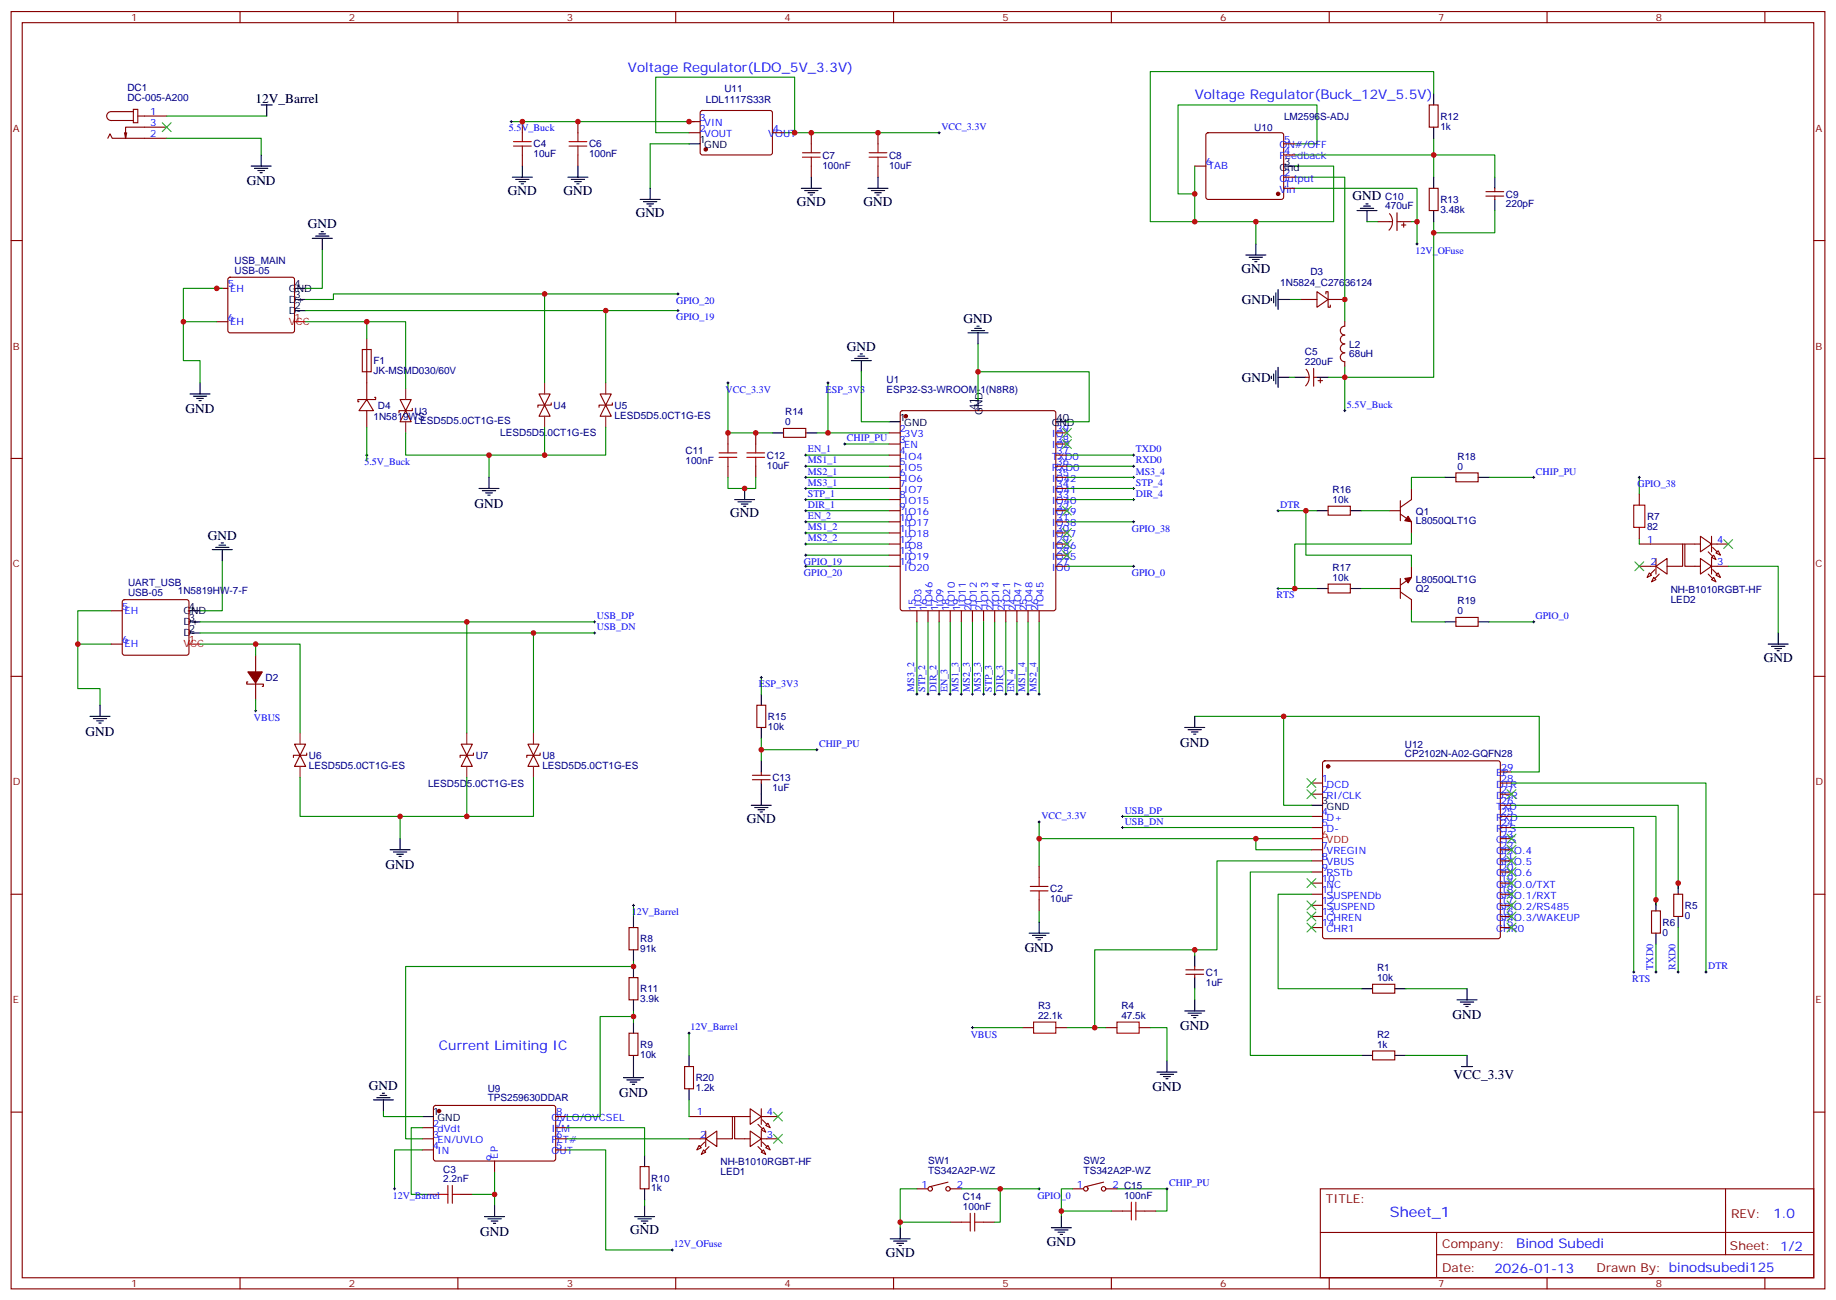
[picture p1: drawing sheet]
<svg xmlns="http://www.w3.org/2000/svg" width="583mm" height="413mm" viewBox="0 0 583 413" stroke-linecap="round" stroke-linejoin="round" font-family="sans-serif">
<g fill="none" stroke="#870000" stroke-width=".35">
<path d="M3.5 3.7h575.8v405.3h-575.8zM7.1 7.2h568.6v398.3h-568.6zM76.2 3.7v3.5M145.3 3.7v3.5M214.5 3.7v3.5M283.6 3.7v3.5M352.8 3.7v3.5M421.9 3.7v3.5M491.1 3.7v3.5M560.2 3.7v3.5M42.3 34.7h1.4v4.2h-1.4zM42.3 35.4h-7a1.41 1.41 0 0 0-1.4 1.4 1.41 1.41 0 0 0 1.4 1.4h7"/>
<path d="M43.7 36.8h9.2M165.8 38.6v3.5M183.4 38.6v3.5M218.7 38.6h3.5M222.5 35.3l.5-.2h21.7l.5 .7-.1 12.9-.6 .5-21.8-.1-.5-.6v-12.7zM453.7 33.3h2.8v7.1h-2.8zM34.2 43.9l.7-1.4 .7 1.4h17.3M40.2 42.1l-.3 1.8M52.9 40.4h-13v3.5l-.4-1.8M165.8 49.2v3.5M183.4 49.2v3.5M218.7 42.1h3.5"/>
<path d="M245.2 42.1h3.5M257.5 42.1v3.5M257.5 52.7v3.5M278.7 42.1v3.5M278.7 52.7v3.5M379.2 52.7h3.6M383 42.3l.5-.2h23.3l.5 .2 .2 .5v19.8l-.3 .5-.4 .2h-23.3l-.5-.2-.2-.5v-19.8zM407.5 59.8h3.5M407.5 56.2h3.5M407.5 49.2h3.5M407.5 45.6h3.5M453.7 59.8h2.8v7h-2.8z"/>
<path d="M474.5 59.8v1M3.5 76.3h3.6M437.4 70.3h4.6M441.1 67.8a3.8 3.8 0 0 1-.2 5.2M443.4 67.5v5.7M443.4 70.3h4.6M444.9 71.4h1.4M445.6 70.7v1.4M471.7 62.2h5.6M471.7 60.8h5.6M474.5 62.2v1.1M575.7 76.3h3.6"/>
<path d="M68.8 91.5h3.5M72.6 88.2l.4-.2h19.8l.5 .2 .2 .5v16.2l-.2 .5-.5 .2h-19.8l-.5-.2-.2-.5v-16.2zM412.7 95h5.3M418 92.6l3.6 2.4-3.6 2.5zM420.9 93.3v-.7h.7v4.9h.7v-.7M421.6 95h5.3M68.8 102.1h3.5M116.4 107.4v19.4M414.5 119.7h1.1M414.6 117.2a3.8 3.8 0 0 1-.2 5.2M417 116.9v5.7M417 119.7h1"/>
<path d="M426.9 102.1v1.4a1.41 1.41 0 0 0-1.5 1.4 1.41 1.41 0 0 0 1.5 1.4 1.41 1.41 0 0 0-1.5 1.4 1.41 1.41 0 0 0 1.5 1.4 1.41 1.41 0 0 0-1.5 1.5 1.41 1.41 0 0 0 1.5 1.4 1.41 1.41 0 0 0-1.5 1.4 1.41 1.41 0 0 0 1.5 1.4v1.4M116.4 126.8l2.1 3.5h-4.6zM116.4 126.8h-2.8v.7h.3M116.4 130.3v5.3M118.9 126.1h.3v.7h-2.8M127 126.8h3.5l-1.7 3.5zM128.8 130.3l1.7 3.5h-3.5zM130.9 129.6v.7h-4.3v.7M171.1 125h3.5l-1.7 3.6zM172.9 128.6l1.7 3.5h-3.5zM175 127.8v.8h-4.3v.7M190.5 125h3.5l-1.7 3.6z"/>
<path d="M192.3 128.6l1.7 3.5h-3.5zM194.4 127.8v.8h-4.3v.7M231.1 137.4v3.5M239.9 137.4v3.5M248.7 136h7.1v2.8h-7.1zM282.2 137.4h3.6M286 130.5l.5-.2h47.9l.5 .2 .2 .5v62.1l-.2 .5-.5 .2h-47.9l-.5-.2-.2-.5v-62.1zM335.1 137.4h3.6M418.4 120.8h1.4M419.1 120.1v1.4M3.5 145.5h3.6M231.1 148v3.5"/>
<path d="M239.9 148v3.5M282.2 140.9h3.6M282.2 144.4h3.6M282.2 148h3.6M282.2 151.5h3.6M282.2 155h3.6M282.2 158.5h3.6M335.1 140.9h3.6M335.1 144.4h3.6M335.1 148h3.6M335.1 151.5h3.6M335.1 155h3.6"/>
<path d="M335.1 158.5h3.6M444.5 158.9v6.3M448 155v3.5l-3.5 2.5M462.1 150.1h7.1v2.8h-7.1zM520.3 156.8v3.5M575.7 145.5h3.6M282.2 162.1h3.6M282.2 165.6h3.6M282.2 169.1h3.6M282.2 172.6h3.6M282.2 176.2h3.6M282.2 179.7h3.6"/>
<path d="M335.1 162.1h3.6M335.1 165.6h3.6M335.1 169.1h3.6M335.1 172.6h3.6M335.1 176.2h3.6M335.1 179.7h3.6M421.6 160.7h7v2.8h-7zM441 162.1h3.5M444.5 163.1l3.5 2.5v3.5M448 179.7v3.5l-3.5 2.5M520.3 172.6h19.5M520.3 179.7h5.3"/>
<path d="M520.3 167.4v3.5M525.6 179.7l3.6-2.5v5zM525.6 177.2v5M534.1 172.6v7.1h-4.9M534.8 172.6v7.1h5M539.8 170.2l3.5 2.4-3.5 2.5zM539.8 177.2l3.5 2.5-3.5 2.5zM543.3 176.9l.7-.7 .7 1.4zM543.3 172.6h5.3M543.3 179.7h5.3M543.3 170.2v4.9M543.3 177.2v5"/>
<path d="M545.4 174.8l.7 1.4-1.4-.7zM35.3 193.8h3.5M39 190.5l.5-.2h19.8l.5 .2 .2 .5v16.2l-.3 .5-.4 .2h-19.8l-.5-.2-.2-.5v-16.2zM291 193.8v3.5M294.6 193.8v3.5M298.1 193.8v3.5M301.6 193.8v3.5M305.2 193.8v3.5M308.7 193.8v3.5M312.2 193.8v3.5M315.7 193.8v3.5M319.3 193.8v3.5"/>
<path d="M322.8 193.8v3.5M326.3 193.8v3.5M329.8 193.8v3.5M421.6 185.3h7v2.9h-7zM441 186.8h3.5M444.5 187.8l3.5 2.5v3.5M444.5 183.6v6.3M462.1 195.9h7.1v2.9h-7.1zM523.5 181.8l.7 .7-1.4 .7zM524.9 183.2l.7 .7-1.4 .7zM543.3 183.9l.7-.7 .7 1.4zM545.4 181.8l.7 1.4-1.4-.7z"/>
<path d="M3.5 214.6h3.6M35.3 204.4h3.5M78.7 216.4h-.4v.7h5.3v.7h-.3M81.1 207.9v5.3M81.1 216.7v5.3M575.7 214.6h3.6M93.5 236.1h3.5l-1.8 3.6zM95.2 239.7l1.8 3.5h-3.5zM97.4 239v.7h-4.3v.7M146.4 236.1h3.5l-1.7 3.6zM148.2 239.7l1.7 3.5h-3.5zM150.3 239v.7h-4.3v.7"/>
<path d="M167.6 236.1h3.5l-1.8 3.6zM169.3 239.7l1.8 3.5h-3.5zM171.4 239v.7h-4.2v.7M240.2 223.8h2.9v7.1h-2.9zM238.8 247.4h5.7M238.8 246h5.7M241.7 245v1M241.7 247.4v1.1M416.3 248.5h3.5M416.3 252h3.5M416.3 259.1h3.5M420 241.6l.5-.2h55l.5 .2 .2 .5v55.1l-.2 .5-.5 .2h-55l-.5-.2-.2-.5v-55.1z"/>
<path d="M476.2 248.5h3.6M476.2 252h3.6M476.2 259.1h3.6M476.2 255.6h3.6M476.2 245h3.6M329.8 275v3.5M416.3 262.6h3.5M416.3 269.7h3.5M416.3 273.2h3.5M416.3 276.7h3.5M476.2 262.6h3.6M476.2 269.7h3.6"/>
<path d="M476.2 273.2h3.6M476.2 276.7h3.6M476.2 266.1h3.6M3.5 283.8h3.6M199.7 294.4h2.8v7h-2.8zM329.8 285.5v3.6M416.3 283.8h3.5M416.3 280.2h3.5M416.3 287.3h3.5M416.3 290.8h3.5M416.3 294.4h3.5M476.2 283.8h3.6"/>
<path d="M476.2 280.2h3.6M476.2 287.3h3.6M476.2 290.8h3.6M476.2 294.4h3.6M524.2 289.1h2.8v7h-2.8zM531.3 283.8h2.8v7h-2.8zM575.7 283.8h3.6M199.7 310.2h2.8v7.1h-2.8zM376.4 309.2h5.7M376.4 307.8h5.7M379.2 306.7v1.1M379.2 309.2v1"/>
<path d="M435.7 312.3h7v2.9h-7zM199.7 327.9h2.8v7h-2.8zM217.3 338.5h2.8v7h-2.8zM324.6 326.1h3.5M335.1 326.1h3.6M351 326.1h3.5M361.6 326.1h3.5M435.7 333.5h7v2.8h-7zM3.5 352.9h3.6M134.1 357.9h3.5M137.8 351l.5-.2 37.7 .1 .4 .6-.1 16.5-.6 .4h-37.7l-.4-.7v-16.2zM176.4 357.9h3.5"/>
<path d="M176.4 354.3h3.5M218.7 354.3h19.4M224 358.9v5M232.5 354.3v7.1h-5M233.2 354.3v7.1h4.9M238.1 351.9l3.6 2.4-3.6 2.5zM238.1 358.9l3.6 2.5-3.6 2.5zM241.7 358.6l.7-.7 .7 1.4zM241.7 354.3h5.2M241.7 351.9v4.9M241.7 358.9v5M243.1 357.2l.7-.8 .7 1.5z"/>
<path d="M575.7 352.9h3.6M134.1 361.4h3.5M134.1 364.9h3.5M135.8 379h3.5M146.4 379h3.5M157 368.4v3.6M176.4 361.4h3.5M176.4 364.9h3.5M203.2 370.2h2.8v7.1h-2.8zM218.7 361.4h5.3M221.9 363.5l.7 .7-1.4 .7zM223.3 364.9l.7 .7-1.4 .7z"/>
<path d="M224 361.4l3.5-2.5v5zM241.7 365.6l.7-.7 .7 1.4zM241.7 361.4h5.2M243.1 364.2l.7-.7 .7 1.4zM291 377.3h3.6M300.9 375.1l-5.6 1.5M301.6 377.3h3.6M340.4 377.3h3.6M350.3 375.1l-5.6 1.5M351 377.3h3.5M419.1 377.3h156.6v28.2h-156.6zM547.7 377.3v20.9"/>
<path d="M301.6 387.8h3.6M312.2 387.8h3.5M352.8 384.3h3.5M363.4 384.3h3.5M419.1 391.1h156.5M456 398.2h119.6M456 391.1v14.1M76.2 405.5v3.5M145.3 405.5v3.5M214.5 405.5v3.5M283.6 405.5v3.5M352.8 405.5v3.5"/>
<path d="M421.9 405.5v3.5M491.1 405.5v3.5M560.2 405.5v3.5"/>
<circle cx="295.3" cy="377.3" r=".71"/>
<circle cx="300.9" cy="377.3" r=".71"/>
<circle cx="344.7" cy="377.3" r=".71"/>
<circle cx="350.3" cy="377.3" r=".71"/>
</g>
<g fill="#870000" stroke="#870000" stroke-width=".35">
<path d="M223.7 362.4l-1.5 1.5z"/>
<path d="M225.1 363.9l-1.4 1.4z"/>
<path d="M240.6 356.8l1.4 1.4z"/>
<path d="M242 355.4l1.4 1.4z"/>
<path d="M242 362.4l1.4 1.5z"/>
<path d="M240.6 363.9l1.4 1.4z"/>
<path d="M78.7 213.2h4.6l-2.2 3.5z"/>
<path d="M447 163.8l1 1.8-2.1-.4z"/>
<path d="M445.9 183.6l2.1-.4-1 1.8z"/>
<path d="M525.3 180.8l-1.4 1.4z"/>
<path d="M526.7 182.2l-1.4 1.4z"/>
<path d="M542.2 175.1l1.4 1.4z"/>
<path d="M543.6 173.7l1.4 1.4z"/>
<path d="M543.6 180.8l1.4 1.4z"/>
<path d="M542.2 182.2l1.4 1.4z"/>
<circle cx="287.5" cy="132.1" r=".53"/>
<circle cx="139.3" cy="352.6" r=".53"/>
<circle cx="421.6" cy="243.2" r=".53"/>
<circle cx="405.7" cy="61.5" r=".53"/>
<circle cx="224" cy="47.4" r=".53"/>
</g>
<g fill="none" stroke="#000" stroke-width=".35">
<path d="M82.9 33.3h3.5M84.7 33.3v3.5M455.1 29.8v3.5M79.7 52.7h6.4M80.8 53.4h4.2M81.8 54.1h2.2M82.5 54.8h.8M82.9 49.2v3.5M162.6 56.2h6.4M163.7 56.9h4.2M164.7 57.6h2.2M165.5 58.3h.7"/>
<path d="M165.8 52.7v3.5M180.3 56.2h6.3M181.3 56.9h4.3M182.4 57.6h2.1M183.1 58.3h.7M183.4 52.7v3.5M206.4 59.8v3.5M218.7 45.6h3.5M254.4 59.8h6.3M257.5 56.2v3.6M275.5 59.8h6.4M278.7 56.2v3.6"/>
<path d="M407.5 52.7h3.5M455.1 40.4v3.5M455.1 56.2v3.6M474.5 56.2v3.6M99.1 75.6h6.4M100.2 74.9h4.2M101.2 74.2h2.2M102 73.5h.7M102.3 75.6v3.6M203.2 63.3h6.3M204.3 64h4.2M205.3 64.7h2.1"/>
<path d="M206 65.4h.7M255.4 60.5h4.2M256.5 61.2h2.1M257.2 61.9h.7M276.6 60.5h4.2M277.6 61.2h2.2M278.3 61.9h.7M398.6 77.4v3.5M430.7 66.8h6.4M431.8 66.1h4.2M432.9 65.4h2.1M433.6 64.7h.7"/>
<path d="M433.9 66.8v3.5M455.1 66.8v3.5M474.5 63.3v3.5M93.5 91.5h3.5M93.5 95h3.5M93.5 98.6h3.5M395.5 80.9h6.3M396.5 81.6h4.3M397.6 82.3h2.1M398.3 83h.7M403.6 94.7v.7M404.3 94v2.1"/>
<path d="M405 92.9v4.3M405.7 95h3.5M405.7 91.9v6.3M270.2 114.4h6.4M271.3 113.7h4.2M272.3 113h2.2M273 112.3h.8M273.4 114.4v3.6M307.3 105.6h6.3M308.3 104.9h4.3M309.4 104.2h2.1M310.1 103.5h.7"/>
<path d="M310.4 105.6v3.5M403.6 119.4v.7M404.3 118.7v2.1M405 117.6v4.2M405.7 116.6v6.3M405.7 119.7h3.5M411 119.7h3.5M418 119.7h3.6M60.3 125h6.4M61.4 125.7h4.2M62.4 126.4h2.2M63.1 127.1h.8"/>
<path d="M63.5 121.5v3.5M245.2 137.4h3.5M255.8 137.4h3.5M282.2 133.8h3.6M310.4 126.8v3.5M335.1 133.8h3.6M152 155h6.4M153.1 155.7h4.2M154.2 156.4h2.1M154.9 157.1h.7M155.2 151.5v3.5M233.2 158.5h6.3"/>
<path d="M234.2 159.2h4.3M235.3 159.9h2.1M236.4 155v3.5M458.6 151.5h3.5M469.2 151.5h3.5M67.4 174.4h6.3M68.4 173.7h4.3M69.5 173h2.1M70.2 172.3h.7M70.6 174.4v3.5M236 160.7h.7M418 162.1h3.6"/>
<path d="M428.6 162.1h3.6M60 193.8h3.5M60 197.3h3.5M418 186.8h3.6M428.6 186.8h3.6M458.6 197.3h3.5M469.2 197.3h3.5M60 200.9h3.5M561.3 204.4h6.3M562.3 205.1h4.3M563.4 205.8h2.1M564.1 206.5h.7"/>
<path d="M564.4 200.9v3.5M28.6 227.3h6.3M29.6 228h4.3M30.7 228.7h2.1M31.4 229.4h.7M31.7 223.8v3.5M241.7 220.3v3.5M241.7 230.9v3.5M376.1 230.9h6.3M377.1 231.6h4.3M378.2 232.3h2.1M378.9 233h.7"/>
<path d="M379.2 227.3v3.6M238.5 255.6h6.3M239.5 256.3h4.3M240.6 257h2.1M241.3 257.7h.7M241.7 241.4v3.6M241.7 248.5v7.1M416.3 255.6h3.5M123.8 269.7h6.4M124.9 270.4h4.2M125.9 271.1h2.2M126.6 271.8h.8"/>
<path d="M127 266.1v3.6M201.1 290.8v3.6M326.7 296.1h6.3M327.7 296.8h4.3M328.8 297.5h2.1M329.5 298.2h.7M329.8 292.6v3.5M525.6 285.5v3.6M525.6 296.1v3.5M532.7 280.2v3.6M532.7 290.8v3.6M201.1 301.4v3.5"/>
<path d="M201.1 306.7v3.5M201.1 317.3v3.5M379.2 303.2v3.5M379.2 310.2v3.6M379.2 317.3v3.5M432.2 313.8h3.5M442.7 313.8h3.6M462.5 317.3h6.3M463.5 318h4.3M464.6 318.7h2.1M465.3 319.4h.7M465.7 313.8v3.5"/>
<path d="M201.1 324.3v3.6M201.1 334.9v7.1M218.7 334.9v3.6M370.4 336.7v3.5M376.1 320.8h6.3M377.1 321.5h4.3M378.2 322.2h2.1M378.9 322.9h.7M432.2 334.9h3.5M442.7 334.9h3.6M463.9 338.5h3.5M465.7 334.9v3.6"/>
<path d="M118.5 349h6.4M119.6 348.3h4.2M120.6 347.6h2.2M121.4 346.9h.7M121.7 349v3.6M134.1 354.3h3.5M197.9 342h6.4M199 342.7h4.2M200 343.4h2.1M200.7 344.1h.7M218.7 345.5v3.5M367.2 340.2h6.4"/>
<path d="M368.3 340.9h4.2M369.4 341.6h2.1M370.1 342.3h.7M204.6 366.7v3.5M204.6 377.3v3.5M153.8 386.1h6.4M154.9 386.8h4.2M155.9 387.5h2.1M156.6 388.2h.7M157 382.6v3.5M201.4 386.1h6.4M202.5 386.8h4.2"/>
<path d="M203.6 387.5h2.1M204.3 388.2h.7M204.6 382.6v3.5M282.6 393.1h6.3M283.6 393.8h4.3M284.7 394.5h2.1M285.4 395.3h.7M285.8 389.6v3.5M333.7 389.6h6.4M334.8 390.3h4.2M335.8 391h2.2M336.5 391.7h.8"/>
<path d="M336.9 386.1v3.5"/>
</g>
<g fill="none" stroke="#008700" stroke-width=".35">
<path d="M52.9 36.8h31.8M162.3 38.6h58.2M455.1 29.8v-7.1h-90v47.6h14.1M52.9 43.9h30v5.3M218.7 45.6h-12.3v14.2M218.7 42.1h-10.6v-17.6h44.1v17.6M248.7 42.1h49.4M379.2 52.7v17.6h19.4M411 52.7h12.3v17.6h-24.7v7.1M411 59.8h38.8v17.6M411 56.2h15.9v45.9M411 45.6h7v-12.3h-44.1v28.2h5.3"/>
<path d="M411 49.2h44.1v7M455.1 43.9v5.3h19.4v7M102.3 79.2v12.3h-5.3M433.9 70.3h3.5M448 70.3h1.8M455.1 70.3v49.4h-28.2v-3.5M474.5 66.8v7.1h-19.4M70.6 91.5h-12.4v22.9h5.3v7.1M97 98.6h118.2M172.9 93.3v28.2M192.3 98.6v22.9M215.2 93.3h-109.4v1.7h-8.8"/>
<path d="M409.2 95h3.5M58.2 102.1h10.6M97 102.1h31.8v21.2M116.4 102.1v5.3M273.4 118v15.8h8.8M310.4 109.1v8.9M409.2 119.7h1.8M421.6 119.7h5.3v10.6M116.4 135.6v10.6M172.9 135.6v8.8M192.3 135.6v8.8h-63.5v-7M231.1 121.5v15.9h14.1"/>
<path d="M259.3 137.4h22.9M262.8 121.5v15.9M310.4 126.8v-8.8h35.3v15.8h-7M155.2 144.4v7.1M231.1 151.5v3.5h8.8v-3.5M255.8 144.4h26.4M255.8 148h26.4M255.8 151.5h26.4M255.8 155h26.4M255.8 158.5h26.4M268.1 140.9h14.1M338.7 144.4h21.1"/>
<path d="M338.7 148h21.1M338.7 151.5h21.1M338.7 155h21.1M338.7 158.5h21.1M458.6 151.5h-10.6v3.5M472.7 151.5h14.1M520.3 151.5v5.3M70.6 177.9v15.9h-7.1M255.8 176.2h26.4M255.8 179.7h26.4M255.8 162.1h26.4M255.8 165.6h26.4"/>
<path d="M255.8 172.6h26.4M255.8 169.1h26.4M338.7 179.7h21.1M338.7 165.6h21.1M405.7 162.1h12.3M414.5 162.1v14.1h33.5v3.5M432.2 162.1h8.8M448 169.1v3.5h-37v14.2M520.3 170.9v1.7M548.6 179.7h15.8v21.2M35.3 193.8h-10.6v24.7h7v5.3M63.5 197.3h125.2"/>
<path d="M148.2 197.3v35.3M291 197.3v23M294.6 197.3v23M298.1 197.3v23M301.6 197.3v23M305.2 197.3v23M308.7 197.3v23M312.2 197.3v23M315.7 197.3v23M319.3 197.3v23M322.8 197.3v23M326.3 197.3v23"/>
<path d="M329.8 197.3v23M405.7 186.8h12.3M432.2 186.8h8.8M448 193.8v3.5h10.6M472.7 197.3h14.1M24.7 204.4h10.6M63.5 200.9h125.2M63.5 204.4h31.7v28.2M81.1 204.4v3.5M169.3 200.9v31.7M241.7 215v5.3M81.1 222v3.6"/>
<path d="M241.7 234.4v7M241.7 237.9h17.6M379.2 227.3h109.4v17.7h-8.8M407.5 227.3v28.3h8.8M95.2 246.7v12.4h74.1v-12.4M127 259.1v7M148.2 246.7v12.4M356.3 259.1h60M479.8 248.5h61.7v60M479.8 255.6h52.9v26.4M479.8 259.1h45.8v28.2M329.8 260.8v5.3"/>
<path d="M356.3 262.6h60M398.6 266.1v3.6h17.7M416.3 266.1h-86.5v8.9M416.3 273.2h-30v28.2h-38.8v24.7M416.3 276.7h-19.4v58.2h35.3M479.8 262.6h38.8v45.9M201.1 287.3v3.5M329.8 289.1v3.5M416.3 283.8h-10.6v30h26.5M525.6 299.6v8.9M532.7 294.4v14.1M201.1 304.9v1.8h-72.3v54.7h5.3"/>
<path d="M379.2 301.4v1.8M379.2 313.8v3.5M446.3 313.8h19.4M201.1 322.6h-10.6v31.7h-10.6M201.1 320.8v3.5M218.7 327.9v7M308.7 326.1h15.9M338.7 326.1h12.3M365.1 326.1h5.3v10.6M446.3 334.9h19.4M121.7 352.6v1.7h12.4M134.1 357.9h-3.6v21.1h5.3"/>
<path d="M179.9 357.9h24.7v8.8M218.7 349v5.3M134.1 364.9h-8.9v12.4M149.9 379h7.1M157 372v10.6M179.9 364.9h12.4v31.8h21.1M179.9 361.4h38.8M291 377.3h-5.2v12.3M305.2 377.3h24.6M317.5 377.3v10.5h-1.8M340.4 377.3h-3.5v8.8M354.5 377.3h15.9v7h-3.5"/>
<path d="M204.6 380.8v1.8M285.8 387.8h15.8M336.9 384.3h15.9"/>
</g>
<path d="M93.5 102.1h3.5M60 204.4h3.5M416.3 266.1h3.5" fill="none" stroke="#f00" stroke-width=".35"/>
<g fill="none" stroke="#000" stroke-width=".32">
<path d="M161.9 38.6h.7M162.3 38.2v.7M297.7 42.1h.7M298.1 41.8v.7M449.4 77.4h.7M449.8 77v.8M214.8 98.6h.7M214.8 93.3h.7M215.2 92.9v.7M215.2 98.2v.7M230.7 121.5h.7M231.1 121.1v.7"/>
<path d="M262.5 121.5h.7M262.8 121.1v.7M426.5 130.3h.7M426.9 130v.7M116.1 144.4h.7M116.4 144.1v.7M255.4 144.4h.7M255.4 148h.7M255.4 151.5h.7M255.4 155h.7M255.4 158.5h.7M255.8 144.1v.7"/>
<path d="M255.8 147.6v.7M255.8 151.1v.7M255.8 154.7v.7M255.8 158.2v.7M267.8 140.9h.7M268.1 140.5v.8M359.5 144.4h.7M359.5 148h.7M359.5 151.5h.7M359.5 155h.7M359.5 158.5h.7M359.8 144.1v.7"/>
<path d="M359.8 147.6v.7M359.8 151.1v.7M359.8 154.7v.7M359.8 158.2v.7M486.5 151.5h.7M486.8 151.1v.7M520 151.5h.7M520.3 151.1v.7M255.4 176.2h.7M255.4 179.7h.7M255.4 162.1h.7M255.4 165.6h.7"/>
<path d="M255.4 172.6h.7M255.4 169.1h.7M255.8 161.7v.7M255.8 165.2v.7M255.8 168.8v.7M255.8 172.3v.7M255.8 175.8v.7M255.8 179.4v.7M359.5 179.7h.7M359.5 165.6h.7M359.8 165.2v.7M359.8 179.4v.7"/>
<path d="M405.3 162.1h.7M405.7 161.7v.7M188.4 197.3h.7M188.7 197v.7M405.3 186.8h.7M405.7 186.4v.7M486.5 197.3h.7M486.8 197v.7M188.4 200.9h.7M188.7 200.5v.7M241.3 215h.7M241.7 214.6v.7"/>
<path d="M291 219.9v.7M294.6 219.9v.7M298.1 219.9v.7M301.6 219.9v.7M305.2 219.9v.7M308.7 219.9v.7M312.2 219.9v.7M315.7 219.9v.7M319.3 219.9v.7M322.8 219.9v.7M326.3 219.9v.7M329.8 219.9v.7"/>
<path d="M80.8 225.6h.7M81.1 225.2v.7M258.9 237.9h.7M259.3 237.6v.7M290.7 220.3h.7M294.2 220.3h.7M297.7 220.3h.7M301.3 220.3h.7M304.8 220.3h.7M308.3 220.3h.7M311.9 220.3h.7M315.4 220.3h.7"/>
<path d="M318.9 220.3h.7M322.4 220.3h.7M326 220.3h.7M329.5 220.3h.7M356 259.1h.7M356.3 258.7v.7M329.5 260.8h.7M329.8 260.5v.7M356 262.6h.7M356.3 262.3v.7M200.7 287.3h.7M201.1 286.9v.8"/>
<path d="M518.2 308.5h.7M518.6 308.1v.7M525.3 308.5h.7M525.6 308.1v.7M532.3 308.5h.7M532.7 308.1v.7M541.2 308.5h.7M541.5 308.1v.7M218.4 327.9h.7M218.7 327.5v.7M308.3 326.1h.7M308.7 325.8v.7"/>
<path d="M124.9 377.3h.7M125.2 376.9v.7M329.5 377.3h.7M329.8 376.9v.7M370.1 377.3h.7M370.4 376.9v.7M213.1 396.7h.7M213.4 396.3v.7"/>
</g>
<path d="M128.8 123.3v3.5M128.8 133.8v3.6M172.9 121.5v3.5M172.9 132.1v3.5M192.3 121.5v3.5M192.3 132.1v3.5M95.2 232.6v3.5M148.2 232.6v3.5M169.3 232.6v3.5M95.2 243.2v3.5M148.2 243.2v3.5M169.3 243.2v3.5" fill="none" stroke="#8c2424" stroke-width=".35"/>
<g fill="none" stroke="#3c3" stroke-width=".35">
<path d="M51.5 38.9l2.8 2.9M54.3 38.9l-2.8 2.9M337.3 139.5l2.8 2.8M337.3 136l2.8 2.8M340.1 139.5l-2.8 2.8M340.1 136l-2.8 2.8M337.3 174.8l2.8 2.8M337.3 171.2l2.8 2.9M337.3 167.7l2.8 2.8M337.3 160.7l2.8 2.8M340.1 174.8l-2.8 2.8M340.1 171.2l-2.8 2.9"/>
<path d="M340.1 167.7l-2.8 2.8M340.1 160.7l-2.8 2.8M518.9 178.3l2.9 2.8M521.8 178.3l-2.9 2.8M547.2 171.2l2.8 2.9M550 171.2l-2.8 2.9M414.9 250.6l2.8 2.8M414.9 247.1l2.8 2.8M417.7 250.6l-2.8 2.8M417.7 247.1l-2.8 2.8M478.4 250.6l2.8 2.8M481.2 250.6l-2.8 2.8"/>
<path d="M414.9 278.8l2.8 2.9M417.7 278.8l-2.8 2.9M478.4 264.7l2.8 2.8M478.4 268.3l2.8 2.8M478.4 271.8l2.8 2.8M478.4 275.3l2.8 2.8M478.4 278.8l2.8 2.9M481.2 264.7l-2.8 2.8M481.2 268.3l-2.8 2.8M481.2 271.8l-2.8 2.8M481.2 275.3l-2.8 2.8M481.2 278.8l-2.8 2.9"/>
<path d="M414.9 285.9l2.8 2.8M414.9 292.9l2.8 2.9M414.9 289.4l2.8 2.8M417.7 285.9l-2.8 2.8M417.7 292.9l-2.8 2.9M417.7 289.4l-2.8 2.8M478.4 282.4l2.8 2.8M478.4 285.9l2.8 2.8M478.4 289.4l2.8 2.8M478.4 292.9l2.8 2.9M481.2 282.4l-2.8 2.8M481.2 285.9l-2.8 2.8"/>
<path d="M481.2 289.4l-2.8 2.8M481.2 292.9l-2.8 2.9M245.5 360l2.9 2.8M245.5 352.9l2.9 2.8M248.4 360l-2.9 2.8M248.4 352.9l-2.9 2.8"/>
</g>
<g fill="none" stroke="#a10000" stroke-width=".35">
<path d="M163 46.4h5.6M163 44.9h5.6M165.8 42.1v2.8M165.8 46.4v2.8M180.6 46.4h5.7M180.6 44.9h5.7M183.4 42.1v2.8M183.4 46.4v2.8M254.7 49.9h5.6M254.7 48.5h5.6M257.5 45.6v2.9M257.5 49.9v2.8"/>
<path d="M275.9 49.9h5.6M275.9 48.5h5.6M278.7 45.6v2.9M278.7 49.9v2.8M115 110.9h2.8v7.1h-2.8zM228.2 145.1h5.7M228.2 143.7h5.7M231.1 140.9v2.8M231.1 145.1v2.9M237.1 145.1h5.6M237.1 143.7h5.6M239.9 140.9v2.8"/>
<path d="M239.9 145.1v2.9M518.6 160.3h3.5v7.1h-3.5zM329.8 278.5v2.8M327 281.3h5.7M327 282.7h5.7M329.8 282.7v2.8M328.1 324.3h7v3.6h-7zM354.5 324.3h7.1v3.6h-7.1zM139.3 379h2.9M142.2 376.2v5.6M143.6 379h2.8M143.6 376.2v5.6"/>
<path d="M305.2 387.8h2.8M308 385v5.7M309.4 385v5.7M309.4 387.8h2.8M356.3 384.3h2.8M359.1 381.5v5.6M360.5 381.5v5.6M360.5 384.3h2.9"/>
</g>
<g fill="#c00">
<circle cx="68.8" cy="91.5" r=".88"/>
<circle cx="58.2" cy="102.1" r=".88"/>
<circle cx="24.7" cy="204.4" r=".88"/>
<circle cx="192.3" cy="98.6" r=".88"/>
<circle cx="148.2" cy="197.3" r=".88"/>
<circle cx="169.3" cy="200.9" r=".88"/>
<circle cx="148.2" cy="259.1" r=".88"/>
<circle cx="127" cy="259.1" r=".88"/>
<circle cx="310.4" cy="118" r=".88"/>
<circle cx="172.9" cy="93.3" r=".88"/>
<circle cx="398.6" cy="266.1" r=".88"/>
<circle cx="407.5" cy="227.3" r=".88"/>
<circle cx="347.5" cy="326.1" r=".88"/>
<circle cx="379.2" cy="301.4" r=".88"/>
<circle cx="532.7" cy="280.2" r=".88"/>
<circle cx="525.6" cy="285.5" r=".88"/>
<circle cx="201.1" cy="322.6" r=".88"/>
<circle cx="201.1" cy="306.7" r=".88"/>
<circle cx="157" cy="379" r=".88"/>
<circle cx="398.6" cy="70.3" r=".88"/>
<circle cx="379.2" cy="61.5" r=".88"/>
<circle cx="426.9" cy="95" r=".88"/>
<circle cx="426.9" cy="119.7" r=".88"/>
<circle cx="165.8" cy="38.6" r=".88"/>
<circle cx="183.4" cy="38.6" r=".88"/>
<circle cx="257.5" cy="42.1" r=".88"/>
<circle cx="278.7" cy="42.1" r=".88"/>
<circle cx="329.8" cy="266.1" r=".88"/>
<circle cx="81.1" cy="204.4" r=".88"/>
<circle cx="116.4" cy="102.1" r=".88"/>
<circle cx="379.2" cy="70.3" r=".88"/>
<circle cx="455.1" cy="49.2" r=".88"/>
<circle cx="455.1" cy="73.9" r=".88"/>
<circle cx="449.8" cy="70.3" r=".88"/>
<circle cx="218.7" cy="38.6" r=".88"/>
<circle cx="252.2" cy="42.1" r=".88"/>
<circle cx="172.9" cy="144.4" r=".88"/>
<circle cx="155.2" cy="144.4" r=".88"/>
<circle cx="239.9" cy="137.4" r=".88"/>
<circle cx="236.4" cy="155" r=".88"/>
<circle cx="231.1" cy="137.4" r=".88"/>
<circle cx="262.8" cy="137.4" r=".88"/>
<circle cx="241.7" cy="237.9" r=".88"/>
<circle cx="411" cy="186.8" r=".88"/>
<circle cx="414.5" cy="162.1" r=".88"/>
<circle cx="317.5" cy="377.3" r=".88"/>
<circle cx="336.9" cy="384.3" r=".88"/>
<circle cx="285.8" cy="387.8" r=".88"/>
</g>
<text font-size="4.6" fill="#00f" x="441.2" y="386.3">Sheet_1</text>
<g font-size="4.2" fill="#00f">
<text x="199.3" y="22.7">Voltage Regulator(LDO_5V_3.3V)</text>
<text x="379.2" y="31.5">Voltage Regulator(Buck_12V_5.5V)</text>
<text x="139.3" y="333.2">Current Limiting IC</text>
<text x="562.9" y="386.5">1.0</text>
<text x="481.3" y="396.1">Binod Subedi</text>
<text x="474.4" y="403.9">2026-01-13</text>
</g>
<g font-size="4.2">
<text x="81.1" y="32.6">12V_Barrel</text>
<text x="78.3" y="58.8">GND</text>
<text x="161.2" y="61.9">GND</text>
<text x="178.9" y="61.9">GND</text>
<text x="252.9" y="65.4">GND</text>
<text x="274.1" y="65.4">GND</text>
<text x="429.3" y="63.5">GND</text>
<text x="201.8" y="68.9">GND</text>
<text x="97.7" y="72.5">GND</text>
<text x="394.1" y="86.6">GND</text>
<text x="394.2" y="96.5">GND</text>
<text x="305.9" y="102.5">GND</text>
<text x="268.8" y="111.3">GND</text>
<text x="394.2" y="121.2">GND</text>
<text x="58.9" y="131.1">GND</text>
<text x="150.6" y="161.1">GND</text>
<text x="231.8" y="164.2">GND</text>
<text x="66" y="171.3">GND</text>
<text x="559.9" y="210">GND</text>
<text x="27.2" y="233.4">GND</text>
<text x="374.6" y="237">GND</text>
<text x="237.1" y="261.2">GND</text>
<text x="122.4" y="275.8">GND</text>
<text x="325.3" y="302.2">GND</text>
<text x="461.1" y="323.4">GND</text>
<text x="374.6" y="326.9">GND</text>
<text x="117.1" y="345.8">GND</text>
<text x="365.8" y="346.3">GND</text>
<text x="461.4" y="342.5">VCC_3.3V</text>
<text x="196.5" y="348.1">GND</text>
<text x="152.4" y="392.1">GND</text>
<text x="200" y="391.7">GND</text>
<text x="332.3" y="395.3">GND</text>
<text x="281.2" y="398.8">GND</text>
</g>
<g font-size="3.9" fill="#800">
<text x="420.9" y="381.8">TITLE:</text>
<text x="549.5" y="386.5">REV:</text>
<text x="457.8" y="396">Company:</text>
<text x="549.1" y="396.7">Sheet: 1/2</text>
<text x="457.8" y="403.7">Date:</text>
<text x="506.8" y="403.8">Drawn By: binodsubedi125</text>
</g>
<g font-size="3.2" fill="#800">
<text x="41.6" y="6.7">1</text>
<text x="110.8" y="6.7">2</text>
<text x="179.9" y="6.7">3</text>
<text x="249.1" y="6.7">4</text>
<text x="318.2" y="6.7">5</text>
<text x="387.3" y="6.7">6</text>
<text x="456.5" y="6.7">7</text>
<text x="525.6" y="6.7">8</text>
<text x="4.1" y="41.8">A</text>
<text x="576.3" y="41.8">A</text>
<text x="4.1" y="110.9">B</text>
<text x="576.3" y="110.9">B</text>
<text x="4.1" y="180.1">C</text>
<text x="576.3" y="180.1">C</text>
<text x="4.1" y="249.2">D</text>
<text x="576.3" y="249.2">D</text>
<text x="4.1" y="318.3">E</text>
<text x="576.3" y="318.3">E</text>
<text x="41.6" y="408.5">1</text>
<text x="110.8" y="408.5">2</text>
<text x="179.9" y="408.5">3</text>
<text x="249.1" y="408.5">4</text>
<text x="318.2" y="408.5">5</text>
<text x="387.3" y="408.5">6</text>
<text x="456.5" y="408.5">7</text>
<text x="525.6" y="408.5">8</text>
</g>
<g font-size="3.2" fill="#000080">
<text x="40.4" y="28.9">DC1</text>
<text x="229.9" y="29.1">U11</text>
<text x="40.4" y="32.1">DC-005-A200</text>
<text x="224" y="32.7">LDL1117S33R</text>
<text x="398.1" y="41.6">U10</text>
<text x="407.6" y="38">LM2596S-ADJ</text>
<text x="457.2" y="41.1">1k</text>
<text x="457.2" y="38">R12</text>
<text x="169.3" y="46.8">C4</text>
<text x="187" y="46.8">C6</text>
<text x="169.3" y="50">10uF</text>
<text x="187" y="50">100nF</text>
<text x="261.1" y="53.5">100nF</text>
<text x="261.1" y="50.3">C7</text>
<text x="282.2" y="53.5">10uF</text>
<text x="282.2" y="50.3">C8</text>
<text x="439.7" y="63.4">C10</text>
<text x="457.2" y="64.4">R13</text>
<text x="478" y="65.8">220pF</text>
<text x="478" y="62.7">C9</text>
<text x="439.7" y="66.5">470uF</text>
<text x="457.2" y="67.6">3.48k</text>
<text x="74.5" y="83.7">USB_MAIN</text>
<text x="74.5" y="86.9">USB-05</text>
<text x="415.9" y="87.3">D3</text>
<text x="406.4" y="90.9">1N5824_C27636124</text>
<text x="414.2" y="112.7">C5</text>
<text x="428.3" y="113.4">68uH</text>
<text x="428.3" y="110.4">L2</text>
<text x="118.5" y="118.7">JK-MSMD030/60V</text>
<text x="118.5" y="115.7">F1</text>
<text x="414.2" y="115.9">220uF</text>
<text x="281.4" y="124.6">ESP32-S3-WROOM-1(N8R8)</text>
<text x="281.4" y="121.6">U1</text>
<text x="119.9" y="129.7">D4</text>
<text x="131.6" y="131.6">U3</text>
<text x="175.7" y="129.8">U4</text>
<text x="195.1" y="129.8">U5</text>
<text x="249.2" y="131.8">R14</text>
<text x="118.6" y="133.3">1N5819WS</text>
<text x="131.6" y="134.6">LESD5D5.0CT1G-ES</text>
<text x="195.1" y="132.9">LESD5D5.0CT1G-ES</text>
<text x="249.2" y="134.9">0</text>
<text x="158.8" y="138.5">LESD5D5.0CT1G-ES</text>
<text x="217.6" y="147.4">100nF</text>
<text x="217.6" y="144.2">C11</text>
<text x="243.4" y="148.7">10uF</text>
<text x="243.4" y="145.6">C12</text>
<text x="462.6" y="149">0</text>
<text x="462.6" y="145.9">R18</text>
<text x="423" y="159.6">10k</text>
<text x="423" y="156.5">R16</text>
<text x="449.4" y="166.4">L8050QLT1G</text>
<text x="449.4" y="163.4">Q1</text>
<text x="522.8" y="165">R7</text>
<text x="522.8" y="168.2">82</text>
<text x="423" y="184.3">10k</text>
<text x="423" y="181.2">R17</text>
<text x="449.4" y="184.9">L8050QLT1G</text>
<text x="40.6" y="189.2">USB-05</text>
<text x="40.6" y="186.1">UART_USB</text>
<text x="56.4" y="188.5">1N5819HW-7-F</text>
<text x="449.4" y="187.9">Q2</text>
<text x="462.6" y="191.8">R19</text>
<text x="530.3" y="188.2">NH-B1010RGBT-HF</text>
<text x="530.3" y="191.3">LED2</text>
<text x="462.6" y="194.9">0</text>
<text x="84.3" y="216.1">D2</text>
<text x="243.8" y="231.6">10k</text>
<text x="243.8" y="228.5">R15</text>
<text x="445.9" y="237.3">U12</text>
<text x="98.1" y="244">LESD5D5.0CT1G-ES</text>
<text x="98.1" y="240.9">U6</text>
<text x="151" y="240.9">U7</text>
<text x="172.2" y="244">LESD5D5.0CT1G-ES</text>
<text x="172.2" y="240.9">U8</text>
<text x="445.9" y="240.3">CP2102N-A02-GQFN28</text>
<text x="135.9" y="249.6">LESD5D5.0CT1G-ES</text>
<text x="245.2" y="251">1uF</text>
<text x="245.2" y="247.9">C13</text>
<text x="333.4" y="286.3">10uF</text>
<text x="333.4" y="283.2">C2</text>
<text x="527.8" y="293.8">R6</text>
<text x="534.8" y="291.6">0</text>
<text x="534.8" y="288.5">R5</text>
<text x="203.2" y="299">R8</text>
<text x="527.8" y="296.9">0</text>
<text x="203.2" y="302.2">91k</text>
<text x="382.8" y="309.6">C1</text>
<text x="437.1" y="311.3">10k</text>
<text x="437.1" y="308.2">R1</text>
<text x="203.2" y="314.9">R11</text>
<text x="382.8" y="312.8">1uF</text>
<text x="203.2" y="318.1">3.9k</text>
<text x="329.5" y="323.3">22.1k</text>
<text x="329.5" y="320.1">R3</text>
<text x="356" y="323.3">47.5k</text>
<text x="356" y="320.1">R4</text>
<text x="437.1" y="329.4">R2</text>
<text x="203.2" y="335.7">10k</text>
<text x="203.2" y="332.6">R9</text>
<text x="437.1" y="332.5">1k</text>
<text x="154.8" y="346.5">U9</text>
<text x="220.8" y="346.3">1.2k</text>
<text x="220.8" y="343.1">R20</text>
<text x="154.8" y="349.5">TPS259630DDAR</text>
<text x="228.7" y="369.9">NH-B1010RGBT-HF</text>
<text x="294.6" y="369.2">SW1</text>
<text x="344" y="369.2">SW2</text>
<text x="140.7" y="375.1">2.2nF</text>
<text x="140.7" y="372.1">C3</text>
<text x="206.7" y="374.9">R10</text>
<text x="228.7" y="373">LED1</text>
<text x="294.6" y="372.5">TS342A2P-WZ</text>
<text x="344" y="372.5">TS342A2P-WZ</text>
<text x="206.7" y="378">1k</text>
<text x="305.7" y="384">100nF</text>
<text x="305.7" y="380.8">C14</text>
<text x="356.8" y="380.4">100nF</text>
</g>
<g font-size="3.2" fill="#00f">
<text x="47.6" y="40">3</text>
<text x="47.6" y="36.5">1</text>
<text x="161.5" y="41.7">5.5V_Buck</text>
<text x="222.1" y="41.8">2</text>
<text x="222.1" y="38.2">3</text>
<text x="223.6" y="40">VIN</text>
<text x="245.4" y="41.8">4</text>
<text x="298.8" y="41.2">VCC_3.3V</text>
<text x="47.6" y="43.5">2</text>
<text x="223.6" y="43.5">VOUT</text>
<text x="243.9" y="43.5">VOUT</text>
<text x="406.2" y="47.1">ON#/OFF</text>
<text x="407.6" y="45.3">5</text>
<text x="382.8" y="52.4">6</text>
<text x="383.5" y="53.8">TAB</text>
<text x="406.2" y="50.6">Feedback</text>
<text x="407.6" y="48.8">4</text>
<text x="406.2" y="57.6">Output</text>
<text x="407.6" y="59.4">1</text>
<text x="407.6" y="55.9">2</text>
<text x="406.2" y="61.2">Vin</text>
<text x="449.3" y="80.5">12V_OFuse</text>
<text x="72.3" y="91.2">5</text>
<text x="73" y="92.6">EH</text>
<text x="72.3" y="101.7">6</text>
<text x="214.6" y="101.7">GPIO_19</text>
<text x="214.6" y="96.4">GPIO_20</text>
<text x="73" y="103.2">EH</text>
<text x="230.3" y="124.6">VCC_3.3V</text>
<text x="262.1" y="124.6">ESP_3V3</text>
<text x="427.6" y="129.4">5.5V_Buck</text>
<text x="285.6" y="137">2</text>
<text x="335.3" y="137">39</text>
<text x="256.5" y="143.5">EN_1</text>
<text x="268.8" y="140">CHIP_PU</text>
<text x="285.6" y="140.5">3</text>
<text x="287.1" y="138.8">3V3</text>
<text x="287.1" y="142.3">EN</text>
<text x="333.8" y="142.3">IO2</text>
<text x="333.8" y="138.8">IO1</text>
<text x="335.3" y="140.5">38</text>
<text x="360.5" y="143.5">TXD0</text>
<text x="115.7" y="147.5">5.5V_Buck</text>
<text x="256.5" y="147.1">MS1_1</text>
<text x="285.6" y="144.1">4</text>
<text x="285.6" y="147.6">5</text>
<text x="287.1" y="145.8">IO4</text>
<text x="287.1" y="149.4">IO5</text>
<text x="333.8" y="149.4">RXD0</text>
<text x="333.8" y="145.8">TXD0</text>
<text x="335.3" y="147.6">36</text>
<text x="335.3" y="144.1">37</text>
<text x="360.5" y="147.1">RXD0</text>
<text x="256.5" y="150.6">MS2_1</text>
<text x="256.5" y="154.1">MS3_1</text>
<text x="285.6" y="151.1">6</text>
<text x="285.6" y="154.7">7</text>
<text x="287.1" y="152.9">IO6</text>
<text x="333.8" y="152.9">IO42</text>
<text x="335.3" y="154.7">34</text>
<text x="335.3" y="151.1">35</text>
<text x="360.5" y="154.1">STP_4</text>
<text x="360.5" y="150.6">MS3_4</text>
<text x="487.5" y="150.6">CHIP_PU</text>
<text x="519.8" y="154.6">GPIO_38</text>
<text x="256.5" y="157.7">STP_1</text>
<text x="256.5" y="161.2">DIR_1</text>
<text x="285.6" y="158.2">8</text>
<text x="285.6" y="161.7">9</text>
<text x="287.1" y="156.4">IO7</text>
<text x="287.1" y="159.9">IO15</text>
<text x="333.8" y="159.9">IO40</text>
<text x="333.8" y="156.4">IO41</text>
<text x="335.3" y="161.7">32</text>
<text x="335.3" y="158.2">33</text>
<text x="360.5" y="157.7">DIR_4</text>
<text x="406.4" y="161.2">DTR</text>
<text x="256.5" y="164.7">EN_2</text>
<text x="285.6" y="165.2">10</text>
<text x="287.1" y="163.5">IO16</text>
<text x="287.1" y="167">IO17</text>
<text x="333.8" y="167">IO38</text>
<text x="333.8" y="163.5">IO39</text>
<text x="335.3" y="165.2">31</text>
<text x="256.5" y="171.8">MS2_2</text>
<text x="256.5" y="168.2">MS1_2</text>
<text x="285.6" y="168.8">11</text>
<text x="285.6" y="172.3">12</text>
<text x="287.1" y="170.5">IO18</text>
<text x="333.8" y="170.5">IO37</text>
<text x="335.3" y="172.3">29</text>
<text x="335.3" y="168.8">30</text>
<text x="359.3" y="168.7">GPIO_38</text>
<text x="522.8" y="172.3">1</text>
<text x="545" y="172.3">4</text>
<text x="255.2" y="179.3">GPIO_19</text>
<text x="285.6" y="175.8">13</text>
<text x="285.6" y="179.4">14</text>
<text x="287.1" y="174.1">IO8</text>
<text x="287.1" y="177.6">IO19</text>
<text x="333.8" y="177.6">IO35</text>
<text x="333.8" y="174.1">IO36</text>
<text x="335.3" y="179.4">27</text>
<text x="335.3" y="175.8">28</text>
<text x="523.9" y="179.4">2</text>
<text x="545" y="179.4">3</text>
<text x="255.2" y="182.8">GPIO_20</text>
<text x="287.1" y="181.1">IO20</text>
<text x="333.8" y="181.1">IO0</text>
<text x="359.3" y="182.8">GPIO_0</text>
<text x="405.2" y="189.9">RTS</text>
<text x="38.8" y="193.5">5</text>
<text x="39.5" y="194.9">EH</text>
<text x="189.4" y="196.5">USB_DP</text>
<text x="290.7" y="194" transform="rotate(-90 290.7 194)">15</text>
<text x="292.5" y="192.5" transform="rotate(-90 292.5 192.5)">IO3</text>
<text x="294.2" y="194" transform="rotate(-90 294.2 194)">16</text>
<text x="296" y="192.5" transform="rotate(-90 296 192.5)">IO46</text>
<text x="297.7" y="194" transform="rotate(-90 297.7 194)">17</text>
<text x="299.5" y="192.5" transform="rotate(-90 299.5 192.5)">IO9</text>
<text x="301.3" y="194" transform="rotate(-90 301.3 194)">18</text>
<text x="303" y="192.5" transform="rotate(-90 303 192.5)">IO10</text>
<text x="304.8" y="194" transform="rotate(-90 304.8 194)">19</text>
<text x="306.6" y="192.5" transform="rotate(-90 306.6 192.5)">IO11</text>
<text x="308.3" y="194" transform="rotate(-90 308.3 194)">20</text>
<text x="310.1" y="192.5" transform="rotate(-90 310.1 192.5)">IO12</text>
<text x="311.9" y="194" transform="rotate(-90 311.9 194)">21</text>
<text x="313.6" y="192.5" transform="rotate(-90 313.6 192.5)">IO13</text>
<text x="315.4" y="194" transform="rotate(-90 315.4 194)">22</text>
<text x="317.1" y="192.5" transform="rotate(-90 317.1 192.5)">IO14</text>
<text x="318.9" y="194" transform="rotate(-90 318.9 194)">23</text>
<text x="320.7" y="192.5" transform="rotate(-90 320.7 192.5)">IO21</text>
<text x="322.4" y="194" transform="rotate(-90 322.4 194)">24</text>
<text x="324.2" y="192.5" transform="rotate(-90 324.2 192.5)">IO47</text>
<text x="326" y="194" transform="rotate(-90 326 194)">25</text>
<text x="327.7" y="192.5" transform="rotate(-90 327.7 192.5)">IO48</text>
<text x="329.5" y="194" transform="rotate(-90 329.5 194)">26</text>
<text x="331.3" y="192.5" transform="rotate(-90 331.3 192.5)">IO45</text>
<text x="487.4" y="196.5">GPIO_0</text>
<text x="189.4" y="200">USB_DN</text>
<text x="38.8" y="204">6</text>
<text x="39.5" y="205.5">EH</text>
<text x="240.9" y="218.1">ESP_3V3</text>
<text x="290.2" y="219.6" transform="rotate(-90 290.2 219.6)">MS3_2</text>
<text x="293.7" y="219.6" transform="rotate(-90 293.7 219.6)">STP_2</text>
<text x="297.2" y="219.6" transform="rotate(-90 297.2 219.6)">DIR_2</text>
<text x="300.7" y="219.6" transform="rotate(-90 300.7 219.6)">EN_3</text>
<text x="304.3" y="219.6" transform="rotate(-90 304.3 219.6)">MS1_3</text>
<text x="307.8" y="219.6" transform="rotate(-90 307.8 219.6)">MS2_3</text>
<text x="311.3" y="219.6" transform="rotate(-90 311.3 219.6)">MS3_3</text>
<text x="314.9" y="219.6" transform="rotate(-90 314.9 219.6)">STP_3</text>
<text x="318.4" y="219.6" transform="rotate(-90 318.4 219.6)">DIR_3</text>
<text x="321.9" y="219.6" transform="rotate(-90 321.9 219.6)">EN_4</text>
<text x="325.4" y="219.6" transform="rotate(-90 325.4 219.6)">MS1_4</text>
<text x="329" y="219.6" transform="rotate(-90 329 219.6)">MS2_4</text>
<text x="80.6" y="228.7">VBUS</text>
<text x="260" y="237">CHIP_PU</text>
<text x="476.4" y="244.6">29</text>
<text x="419.6" y="248.1">1</text>
<text x="419.6" y="251.7">2</text>
<text x="421.1" y="249.9">DCD</text>
<text x="474.9" y="249.9">DTR</text>
<text x="474.9" y="246.4">EP</text>
<text x="476.4" y="251.7">27</text>
<text x="476.4" y="248.1">28</text>
<text x="421.1" y="253.4">RI/CLK</text>
<text x="474.9" y="257">TXD</text>
<text x="474.9" y="253.4">DSR</text>
<text x="476.4" y="255.2">26</text>
<text x="330.6" y="260">VCC_3.3V</text>
<text x="357" y="258.2">USB_DP</text>
<text x="357" y="261.7">USB_DN</text>
<text x="419.6" y="258.7">4</text>
<text x="419.6" y="262.3">5</text>
<text x="421.1" y="260.5">D+</text>
<text x="474.9" y="260.5">RXD</text>
<text x="476.4" y="262.3">24</text>
<text x="476.4" y="258.7">25</text>
<text x="419.6" y="269.3">7</text>
<text x="421.1" y="264">D-</text>
<text x="474.9" y="267.5">CTS</text>
<text x="474.9" y="264">RTS</text>
<text x="476.4" y="269.3">22</text>
<text x="476.4" y="265.8">23</text>
<text x="419.6" y="272.8">8</text>
<text x="421.1" y="271.1">VREGIN</text>
<text x="421.1" y="274.6">VBUS</text>
<text x="474.9" y="274.6">GPIO.5</text>
<text x="474.9" y="271.1">GPIO.4</text>
<text x="476.4" y="272.8">21</text>
<text x="419.6" y="276.4">9</text>
<text x="419.6" y="279.9">10</text>
<text x="421.1" y="278.1">RSTb</text>
<text x="421.1" y="281.7">NC</text>
<text x="474.9" y="281.7">GPIO.0/TXT</text>
<text x="474.9" y="278.1">GPIO.6</text>
<text x="476.4" y="279.9">19</text>
<text x="476.4" y="276.4">20</text>
<text x="419.6" y="283.4">11</text>
<text x="419.6" y="286.9">12</text>
<text x="421.1" y="285.2">SUSPENDb</text>
<text x="474.9" y="285.2">GPIO.1/RXT</text>
<text x="476.4" y="286.9">17</text>
<text x="476.4" y="283.4">18</text>
<text x="200.5" y="290.4">12V_Barrel</text>
<text x="419.6" y="290.5">13</text>
<text x="421.1" y="288.7">SUSPEND</text>
<text x="421.1" y="292.2">CHREN</text>
<text x="474.9" y="292.2">GPIO.3/WAKEUP</text>
<text x="474.9" y="288.7">GPIO.2/RS485</text>
<text x="476.4" y="290.5">16</text>
<text x="419.6" y="294">14</text>
<text x="421.1" y="295.8">CHR1</text>
<text x="474.9" y="295.8">CHR0</text>
<text x="476.4" y="294">15</text>
<text x="518.1" y="311.6">RTS</text>
<text x="524.8" y="307.8" transform="rotate(-90 524.8 307.8)">TXD0</text>
<text x="531.8" y="307.8" transform="rotate(-90 531.8 307.8)">RXD0</text>
<text x="542.2" y="307.6">DTR</text>
<text x="219.2" y="327">12V_Barrel</text>
<text x="308.1" y="329.2">VBUS</text>
<text x="176.6" y="354">8</text>
<text x="221.2" y="354">1</text>
<text x="243.4" y="354">4</text>
<text x="137.4" y="357.5">2</text>
<text x="138.9" y="359.3">dVdt</text>
<text x="175.1" y="359.3">ILM</text>
<text x="175.1" y="355.7">OVLO/OVCSEL</text>
<text x="176.6" y="357.5">7</text>
<text x="137.4" y="361">3</text>
<text x="137.4" y="364.6">4</text>
<text x="138.9" y="362.8">EN/UVLO</text>
<text x="175.1" y="362.8">FLT#</text>
<text x="176.6" y="364.6">5</text>
<text x="176.6" y="361">6</text>
<text x="222.2" y="361">2</text>
<text x="243.4" y="361">3</text>
<text x="138.9" y="366.3">IN</text>
<text x="156.6" y="368.4" transform="rotate(-90 156.6 368.4)">9</text>
<text x="158" y="367.7" transform="rotate(-90 158 367.7)">EP</text>
<text x="175.1" y="366.3">OUT</text>
<text x="292.5" y="376.9">1</text>
<text x="303.7" y="376.9">2</text>
<text x="341.8" y="376.9">1</text>
<text x="353.1" y="376.9">2 C15</text>
<text x="371.1" y="376.4">CHIP_PU</text>
<text x="124.7" y="380.4">12V_Barrel</text>
<text x="329.3" y="380.4">GPIO_0</text>
<text x="213.9" y="395.8">12V_OFuse</text>
</g>
<g font-size="3.2">
<text x="222.1" y="45.3">1</text>
<text x="223.6" y="47.1">GND</text>
<text x="407.6" y="52.4">3</text>
<text x="406.2" y="54.1">Gnd</text>
<text x="91.7" y="92.6">GND</text>
<text x="93.5" y="91.2">4</text>
<text x="93.5" y="94.7">3</text>
<text x="91.7" y="96.1">D+</text>
<text x="91.7" y="99.6">D-</text>
<text x="93.5" y="98.2">2</text>
<text x="310.1" y="130.1" transform="rotate(-90 310.1 130.1)">41</text>
<text x="311.9" y="131.6" transform="rotate(-90 311.9 131.6)">GND</text>
<text x="285.6" y="133.5">1</text>
<text x="287.1" y="135.3">GND</text>
<text x="333.8" y="135.3">GND</text>
<text x="335.3" y="133.5">40</text>
<text x="58.2" y="194.9">GND</text>
<text x="60" y="193.5">4</text>
<text x="60" y="197">3</text>
<text x="58.2" y="198.4">D+</text>
<text x="58.2" y="201.9">D-</text>
<text x="60" y="200.5">2</text>
<text x="419.6" y="255.2">3</text>
<text x="421.1" y="257">GND</text>
<text x="137.4" y="354">1</text>
<text x="138.9" y="355.7">GND</text>
</g>
<g font-size="3.2" fill="#f00">
<text x="93.5" y="101.7">1</text>
<text x="91.7" y="103.2">VCC</text>
<text x="58.2" y="205.5">VCC</text>
<text x="60" y="204">1</text>
<text x="419.6" y="265.8">6</text>
<text x="421.1" y="267.5">VDD</text>
</g>
</svg>
